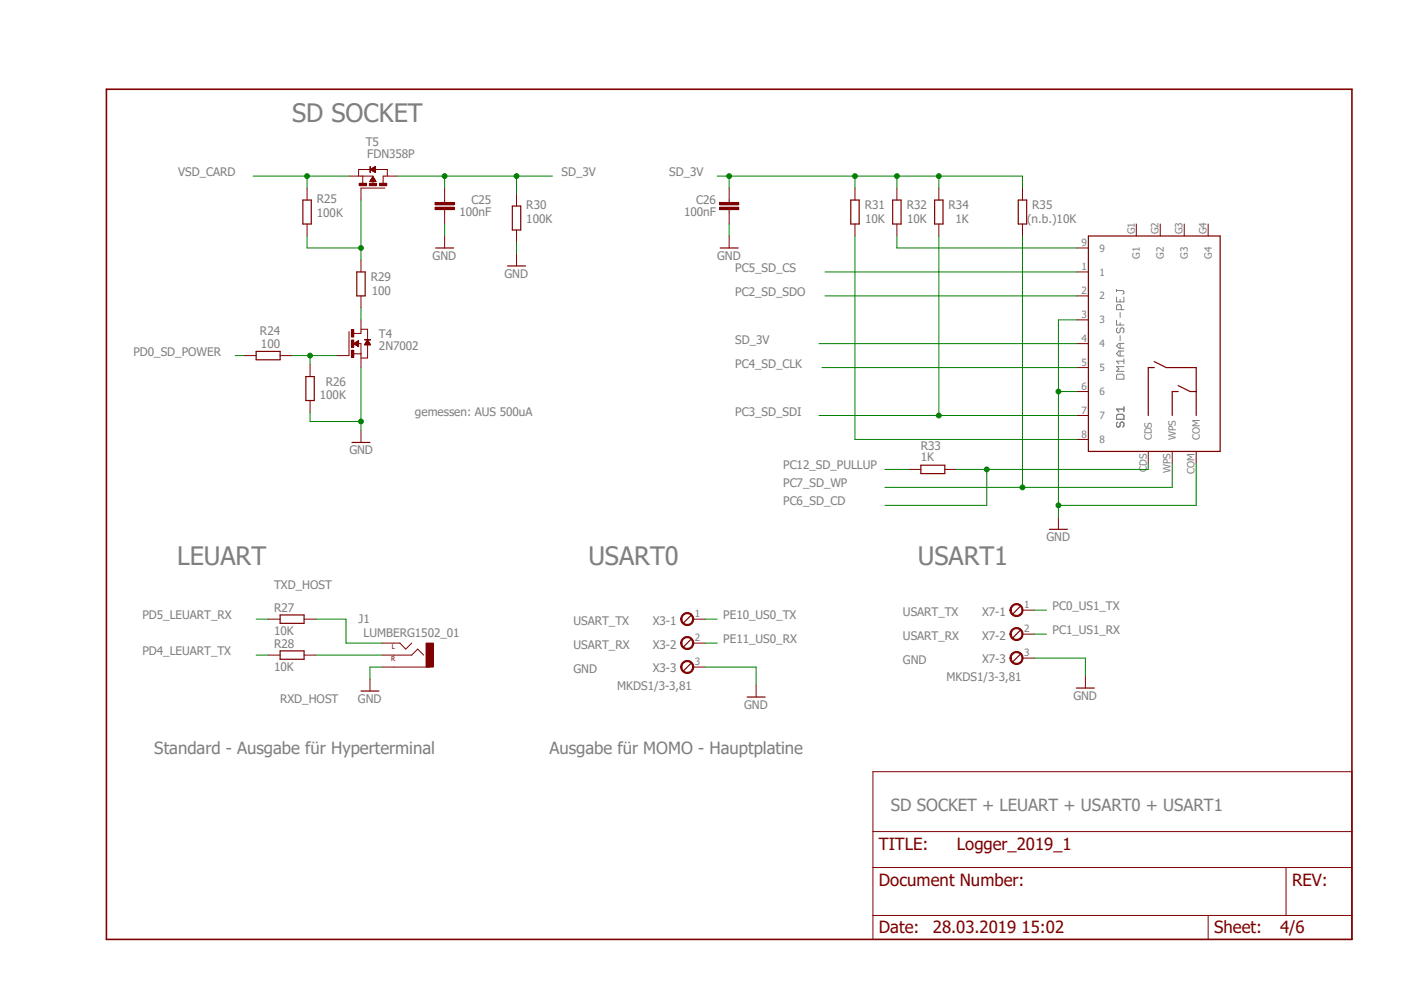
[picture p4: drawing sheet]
<svg xmlns="http://www.w3.org/2000/svg" width="297mm" height="210mm" viewBox="0 0 297 210" stroke-linecap="round" stroke-linejoin="round" font-family="sans-serif">
<g fill="none" stroke="#7f7f7f" stroke-width=".21">
<path d="M236.7 79.6l.3-.3h1l.3 .3v.8h-1.6zM236.7 61.6h1.3l.3 .2v.3l-.3 .3M236.7 63v1h1.6v-1M236.7 61.3v.5M236.7 67.9v1h1.6M237 69.5l-.3 .3v.5l.3 .3h.2l.3-.3v-.5l.2-.3h.3l.3 .3v.5l-.3 .3M237.5 63.5v.5M237.5 66.3v1M237.5 68.4v.5M237.5 71.2v1M237.5 72.8v1M237.5 74.4v1.1"/>
<path d="M237.7 65.7v-.8l-.2-.3h-.5l-.3 .3v.8h1.6M238.3 76.1v1M238.3 77.7h-1.6l.5 .5-.5 .5h1.6M238.3 76.6h-1.6l.5 .5M238.3 74.4h-1.1l-.5 .6 .5 .5h1.1M238.3 72.8h-1.1l-.5 .5 .5 .5h1.1M237 87.8h1l.3 .3v.8h-1.6v-.8zM237 89.5l-.3 .2v.6l.3 .3h.2l.3-.3v-.6l.2-.2h.3l.3 .2v.6l-.3 .3M238.3 86.2v1.1M238.3 86.7h-1.6l.5 .6"/>
</g>
<path d="M22.6 18.9h264v180.3h-264z" fill="none" stroke="#7f0000" stroke-width=".34"/>
<g fill="none" stroke="#7f0000" stroke-width=".21">
<path d="M181.3 39.9v2.5M190.2 39.9v2.5M94.3 42.4v.5M94.3 44.4v.6M181.3 47.5v2.5M190.2 47.5v2.5M224.4 109.7v2.5M185.1 163.6h101.5v35.6h-101.5zM185.1 176.3h101.5M185.1 183.9h101.5M185.1 194.1h101.5M256.2 194.1v5.1"/>
<path d="M272.7 183.9v10.2"/>
</g>
<path d="M180.4 42.4h1.8v5.1h-1.8zM189.3 42.4h1.7v5.1h-1.7zM222.5 112.2h3.8" fill="none" stroke="#7f0000" stroke-width=".25"/>
<path d="M92.2 43.9h4.1v.5h-4.1z" fill-rule="evenodd" fill="#7f0000"/>
<path d="M92.2 43.9h4.1v.5h-4.1z" fill="none" stroke="#7f0000" stroke-width=".21"/>
<path d="M92.2 42.9h4.1v.5h-4.1z" fill-rule="evenodd" fill="#7f0000"/>
<path d="M94.3 39.9v2.5M76.5 55.1v2.6M92.2 42.9h4.1v.5h-4.1zM94.3 45v2.5M76.5 62.7v2.6" fill="none" stroke="#7f0000" stroke-width=".21"/>
<path d="M75.6 57.7h1.8v5h-1.8z" fill="none" stroke="#7f0000" stroke-width=".25"/>
<path d="M80.5 38.9h1.5v.5h-1.5z" fill-rule="evenodd" fill="#7f0000"/>
<path d="M80.5 38.9h1.5v.5h-1.5z" fill="none" stroke="#7f0000" stroke-width=".21"/>
<path d="M78.3 38.9h1.5v.5h-1.5z" fill-rule="evenodd" fill="#7f0000"/>
<path d="M78.3 38.9h1.5v.5h-1.5z" fill="none" stroke="#7f0000" stroke-width=".21"/>
<path d="M76.2 38.9h1.5v.5h-1.5z" fill-rule="evenodd" fill="#7f0000"/>
<path d="M76.2 38.9h1.5v.5h-1.5z" fill="none" stroke="#7f0000" stroke-width=".21"/>
<path d="M78.4 35.3l.1 1.3z" fill-rule="evenodd" fill="#7f0000"/>
<g fill="none" stroke="#7f0000" stroke-width=".21">
<path d="M65.1 39.9v2.5M74 37.3h5.1v1.7M76 37.3v-1.4h6.1v1.4M76.9 37.3v1.6M78.4 35.3l.1 1.3zM78.4 38.4h1.3M78.5 38.3h1.1M78.6 38.3h.9M78.6 38.2h.9M78.6 35.9l1-.6v1.3zM78.6 38.1h.9M78.6 36h1"/>
<path d="M78.7 38.1h.8M78.7 35.9h.9M78.7 38.1h.7M78.7 38h.7M78.7 36h.9M78.8 37.9h.5M78.8 37.8h.5M78.8 35.8h.8M78.9 37.8h.3M78.9 36.1h.7M78.9 35.7h.7M78.9 37.6h.3"/>
<path d="M78.9 36.2h.7M79 37.5h.1M79 35.7h.6M79 36.2h.6M79 35.6h.6M79.1 37.5l.6 1h-1.3zM79.1 35.6h.5M79.2 36.3h.4M79.2 35.5h.4M79.2 36.4h.4M79.3 35.5h.3M79.3 36.4h.3"/>
<path d="M79.4 35.4h.2M79.5 35.3h.1M79.5 36.5h.1M81.6 39.9h-5.1v2.5M84.2 37.3h-3v1.6M65.1 47.5v2.5"/>
</g>
<path d="M64.2 42.4h1.8v5.1h-1.8z" fill="none" stroke="#7f0000" stroke-width=".25"/>
<path d="M74.5 69.9h.5v1.6h-.5z" fill-rule="evenodd" fill="#7f0000"/>
<path d="M74.5 69.9h.5v1.6h-.5z" fill="none" stroke="#7f0000" stroke-width=".21"/>
<path d="M74.5 72.1h.5v1.5h-.5z" fill-rule="evenodd" fill="#7f0000"/>
<path d="M74.5 72.1h.5v1.5h-.5z" fill="none" stroke="#7f0000" stroke-width=".21"/>
<path d="M74.5 74.3h.5v1.5h-.5z" fill-rule="evenodd" fill="#7f0000"/>
<path d="M74.5 74.3h.5v1.5h-.5z" fill="none" stroke="#7f0000" stroke-width=".21"/>
<path d="M77.3 72l1.3 .1z" fill-rule="evenodd" fill="#7f0000"/>
<g fill="none" stroke="#7f0000" stroke-width=".21">
<path d="M199 39.9v2.5M216.8 39.9v2.5M94.3 50v2.6M154.6 42.4v.5M154.6 44.4v.6M199 47.5v2.5M216.8 47.5v2.5M228.2 57.7h2.6M228.2 52.6h2.6M240.9 47.5v2.5M246 47.5v2.5M251.1 47.5v2.5"/>
<path d="M256.2 47.5v2.5M51.8 75.4h2.5M59.4 75.4h2.5M65.7 77.3v2.5M74 70.3v5.1h-2.5M75 72.9h1.5v5M75 75h1.5M75 72.9l1 .6M75.1 72.9h.9M75.1 72.8h.9M75.2 73h.8M75.2 72.7h.8"/>
<path d="M75.3 73h.7M75.3 72.7h.7M75.3 73.1h.7M75.4 73.2h.6M75.4 72.6h.6M75.5 73.2h.5M75.5 72.5h.5M75.6 73.2h.4M75.6 72.5h.4M75.8 73.4h.2M75.8 72.4h.2M75.9 72.3h.1"/>
<path d="M75.9 73.4h.1M76 72.2l-1 .7M76 72.2v1.3M76.5 67.8v2.9h-1.5M76.5 69.8h1.4v2.3M77.3 72l1.3 .1zM77.3 73h1.2M77.4 73h1.1M77.4 72.9h1M77.5 72.8h.9M77.5 72.7h.8M77.6 72.7h.7"/>
<path d="M77.6 72.6h.6M77.6 72.5h.6M77.7 72.5h.4M77.8 72.4h.3M77.8 72.3h.3M77.8 72.3h.2M77.9 72.2h.1M77.9 72.1h.1M77.9 73.1v2.8h-1.4M77.9 72.1l.7 1h-1.3zM228.2 72.9h2.6M228.2 62.7h2.6"/>
<path d="M228.2 67.8h2.6M228.2 77.9h2.6M65.7 84.9v2.6M76.5 91.3v2.5M228.2 83h2.6M228.2 88.1h2.6M228.2 93.2h2.6M243.5 95.7v2.6M248.5 95.7v2.6M253.6 95.7v2.6"/>
</g>
<path d="M92.4 52.6h3.8M198.2 42.4h1.7v5.1h-1.7zM215.9 42.4h1.8v5.1h-1.8zM230.8 50h27.9v45.7h-27.9zM54.3 74.5h5.1v1.8h-5.1zM64.9 79.8h1.7v5.1h-1.7zM244.7 76.7l2.6 1.2h6.3v10.2M244.7 77.9h-1.2v10.2M74.6 93.8h3.8M249.8 83h-1.3v5.1M249.8 81.7l2.5 1.3h1.3" fill="none" stroke="#7f0000" stroke-width=".25"/>
<path d="M152.6 43.9h4v.5h-4z" fill-rule="evenodd" fill="#7f0000"/>
<path d="M152.6 43.9h4v.5h-4z" fill="none" stroke="#7f0000" stroke-width=".21"/>
<path d="M152.6 42.9h4v.5h-4z" fill-rule="evenodd" fill="#7f0000"/>
<path d="M154.6 39.9v2.5M152.6 42.9h4v.5h-4zM154.6 45v2.5M154.6 50v2.6M56.9 138.9h2.5M56.9 131.3h2.5M64.5 138.9h2.5M64.5 131.3h2.5M83.5 138.9h3.8l1.3-1.3 1.2 1.3M83.5 136.4h1.3l1.2 1.2 1.3-1.2M78.4 144v2.5M83.5 141.4h7.6" fill="none" stroke="#7f0000" stroke-width=".21"/>
<path d="M152.7 52.6h3.8M59.4 138h5.1v1.8h-5.1zM59.4 130.4h5.1v1.8h-5.1zM76.5 146.5h3.8" fill="none" stroke="#7f0000" stroke-width=".25"/>
<path d="M90.3 136.4h1.6v5h-1.6z" fill-rule="evenodd" fill="#7f0000"/>
<path d="M109.5 41.1v2.6M109.5 48.8v2.5M109.5 53.8v2.6M192.7 99.5h2.5M200.3 99.5h2.6M81 138.9h2.5M81 136.4h2.5M90.3 136.4h1.6v5h-1.6zM81 141.4h2.5" fill="none" stroke="#7f0000" stroke-width=".21"/>
<path d="M107.6 56.4h3.8M108.6 43.7h1.8v5.1h-1.8zM195.2 98.6h5.1v1.8h-5.1zM146.5 130.5l-1.6 1.5" fill="none" stroke="#7f0000" stroke-width=".25"/>
<path d="M144.6 130.4a1.39 1.39 0 0 1 2.3 .1 1.39 1.39 0 0 1-.8 2.1 1.39 1.39 0 0 1-1.8-1.3h.3a1.13 1.13 0 0 1 1.5-1.1 1.13 1.13 0 0 1 .4 1.8 1.13 1.13 0 0 1-1.9-.3v-.4h-.3z" fill-rule="evenodd" fill="#7f0000"/>
<path d="M144.6 130.4a1.39 1.39 0 0 1 2.3 .1 1.39 1.39 0 0 1-.8 2.1 1.39 1.39 0 0 1-1.8-1.3h.3a1.13 1.13 0 0 1 1.5-1.1 1.13 1.13 0 0 1 .4 1.8 1.13 1.13 0 0 1-1.9-.3v-.4h-.3zM147 131.3h2.5" fill="none" stroke="#7f0000" stroke-width=".21"/>
<path d="M146.5 135.6l-1.6 1.5" fill="none" stroke="#7f0000" stroke-width=".25"/>
<path d="M144.6 135.5a1.39 1.39 0 0 1 2.3 .1 1.39 1.39 0 0 1-.8 2.1 1.39 1.39 0 0 1-1.8-1.3h.3a1.13 1.13 0 0 1 1.5-1.2 1.13 1.13 0 0 1 .4 1.9 1.13 1.13 0 0 1-1.9-.4v-.3h-.3z" fill-rule="evenodd" fill="#7f0000"/>
<path d="M144.6 135.5a1.39 1.39 0 0 1 2.3 .1 1.39 1.39 0 0 1-.8 2.1 1.39 1.39 0 0 1-1.8-1.3h.3a1.13 1.13 0 0 1 1.5-1.2 1.13 1.13 0 0 1 .4 1.9 1.13 1.13 0 0 1-1.9-.4v-.3h-.3zM147 136.4h2.5" fill="none" stroke="#7f0000" stroke-width=".21"/>
<path d="M146.5 140.7l-1.6 1.5" fill="none" stroke="#7f0000" stroke-width=".25"/>
<path d="M144.6 140.5a1.4 1.4 0 0 1 2.3 .2 1.4 1.4 0 0 1-.8 2.1 1.4 1.4 0 0 1-1.8-1.4h.3a1.13 1.13 0 0 1 1.5-1.1 1.13 1.13 0 0 1 .4 1.9 1.13 1.13 0 0 1-1.9-.4v-.4h-.3z" fill-rule="evenodd" fill="#7f0000"/>
<path d="M144.6 140.5a1.4 1.4 0 0 1 2.3 .2 1.4 1.4 0 0 1-.8 2.1 1.4 1.4 0 0 1-1.8-1.4h.3a1.13 1.13 0 0 1 1.5-1.1 1.13 1.13 0 0 1 .4 1.9 1.13 1.13 0 0 1-1.9-.4v-.4h-.3zM147 141.4h2.5M160.3 145.2v2.6" fill="none" stroke="#7f0000" stroke-width=".21"/>
<path d="M216.3 128.6l-1.5 1.5M158.4 147.8h3.8" fill="none" stroke="#7f0000" stroke-width=".25"/>
<path d="M214.5 128.5a1.39 1.39 0 0 1 2.2 .1 1.39 1.39 0 0 1-.8 2.1 1.39 1.39 0 0 1-1.8-1.3h.3a1.15 1.15 0 0 1 1.5-1.2 1.15 1.15 0 0 1 .4 1.9 1.15 1.15 0 0 1-1.8-.3l-.1-.4h-.3z" fill-rule="evenodd" fill="#7f0000"/>
<path d="M214.5 128.5a1.39 1.39 0 0 1 2.2 .1 1.39 1.39 0 0 1-.8 2.1 1.39 1.39 0 0 1-1.8-1.3h.3a1.15 1.15 0 0 1 1.5-1.2 1.15 1.15 0 0 1 .4 1.9 1.15 1.15 0 0 1-1.8-.3l-.1-.4h-.3zM216.8 129.4h2.5" fill="none" stroke="#7f0000" stroke-width=".21"/>
<path d="M216.3 133.7l-1.5 1.5" fill="none" stroke="#7f0000" stroke-width=".25"/>
<path d="M214.5 133.6a1.39 1.39 0 0 1 2.2 .1 1.39 1.39 0 0 1-.8 2.1 1.39 1.39 0 0 1-1.8-1.3h.3a1.15 1.15 0 0 1 1.5-1.2 1.15 1.15 0 0 1 .4 1.9 1.15 1.15 0 0 1-1.8-.4l-.1-.3h-.3z" fill-rule="evenodd" fill="#7f0000"/>
<path d="M214.5 133.6a1.39 1.39 0 0 1 2.2 .1 1.39 1.39 0 0 1-.8 2.1 1.39 1.39 0 0 1-1.8-1.3h.3a1.15 1.15 0 0 1 1.5-1.2 1.15 1.15 0 0 1 .4 1.9 1.15 1.15 0 0 1-1.8-.4l-.1-.3h-.3zM216.8 134.5h2.5" fill="none" stroke="#7f0000" stroke-width=".21"/>
<path d="M216.3 138.8l-1.5 1.5" fill="none" stroke="#7f0000" stroke-width=".25"/>
<path d="M214.5 138.6a1.4 1.4 0 0 1 2.2 .1 1.4 1.4 0 0 1-.8 2.1 1.4 1.4 0 0 1-1.8-1.3h.3a1.15 1.15 0 0 1 1.5-1.1 1.15 1.15 0 0 1 .4 1.9 1.15 1.15 0 0 1-1.8-.4l-.1-.4h-.3z" fill-rule="evenodd" fill="#7f0000"/>
<path d="M214.5 138.6a1.4 1.4 0 0 1 2.2 .1 1.4 1.4 0 0 1-.8 2.1 1.4 1.4 0 0 1-1.8-1.3h.3a1.15 1.15 0 0 1 1.5-1.1 1.15 1.15 0 0 1 .4 1.9 1.15 1.15 0 0 1-1.8-.4l-.1-.4h-.3zM216.8 139.5h2.5M230.1 143.3v2.6" fill="none" stroke="#7f0000" stroke-width=".21"/>
<path d="M228.2 145.9h3.8" fill="none" stroke="#7f0000" stroke-width=".25"/>
<path d="M228.2 67.8h-3.8v41.9M224.4 83h3.8" fill="none" stroke="#007f00" stroke-width=".21"/>
<circle cx="224.4" cy="83" r=".51" fill="#007f00"/>
<g fill="none" stroke="#007f00" stroke-width=".21">
<path d="M253.6 98.3v8.8h-29.2"/>
<circle cx="224.4" cy="83" r=".51"/>
</g>
<circle cx="224.4" cy="107.1" r=".51" fill="#007f00"/>
<g fill="none" stroke="#007f00" stroke-width=".21">
<path d="M76.5 77.9v13.4M65.7 87.5v1.9h10.8"/>
<circle cx="224.4" cy="107.1" r=".51"/>
</g>
<circle cx="76.5" cy="89.4" r=".51" fill="#007f00"/>
<g fill="none" stroke="#007f00" stroke-width=".21">
<path d="M94.3 47.5v2.5M109.5 51.3v2.5M154.6 47.5v2.5M199 50v38.1M173.6 88.1h54.6M219.3 139.5h10.8v3.8M81 141.4h-2.6v2.6M149.5 141.4h10.8v3.8"/>
<circle cx="76.5" cy="89.4" r=".51"/>
</g>
<circle cx="199" cy="88.1" r=".51" fill="#007f00"/>
<g fill="none" stroke="#007f00" stroke-width=".21">
<path d="M216.8 50v53.3M174.3 77.9h53.9M248.5 98.3v5h-60.9"/>
<circle cx="199" cy="88.1" r=".51"/>
</g>
<circle cx="216.8" cy="103.3" r=".51" fill="#007f00"/>
<g fill="none" stroke="#007f00" stroke-width=".21">
<path d="M65.1 50v2.6h11.4M76.5 42.4v12.7"/>
<circle cx="216.8" cy="103.3" r=".51"/>
</g>
<circle cx="76.5" cy="52.6" r=".51" fill="#007f00"/>
<g fill="none" stroke="#007f00" stroke-width=".21">
<path d="M61.9 75.4h9.6M65.7 75.4v1.9M76.5 65.3v2.5"/>
<circle cx="76.5" cy="52.6" r=".51"/>
</g>
<circle cx="65.7" cy="75.4" r=".51" fill="#007f00"/>
<g fill="none" stroke="#007f00" stroke-width=".21">
<path d="M174.9 57.7h53.3M181.3 50v43.2h46.9M190.2 50v2.6h38M49.9 75.4h1.9M174.9 62.7h53.3M209.2 99.5v7.6M243.5 98.3v1.2h-40.6M54.3 138.9h2.6M67 138.9h14M67 131.3h6.4v5.1h7.6"/>
<circle cx="65.7" cy="75.4" r=".51"/>
</g>
<circle cx="209.2" cy="99.5" r=".51" fill="#007f00"/>
<g fill="none" stroke="#007f00" stroke-width=".21">
<path d="M84.2 37.3h32.9M94.3 37.3v2.6M187.6 107.1h21.6M54.3 131.3h2.6"/>
<circle cx="209.2" cy="99.5" r=".51"/>
</g>
<circle cx="94.3" cy="37.3" r=".51" fill="#007f00"/>
<g fill="none" stroke="#007f00" stroke-width=".21">
<path d="M109.5 37.3v3.8"/>
<circle cx="94.3" cy="37.3" r=".51"/>
</g>
<circle cx="109.5" cy="37.3" r=".51" fill="#007f00"/>
<g fill="none" stroke="#007f00" stroke-width=".21">
<path d="M190.2 37.3v2.6M216.8 37.3h-35.5v2.6"/>
<circle cx="109.5" cy="37.3" r=".51"/>
</g>
<circle cx="190.2" cy="37.3" r=".51" fill="#007f00"/>
<g fill="none" stroke="#007f00" stroke-width=".21">
<path d="M199 37.3v2.6"/>
<circle cx="190.2" cy="37.3" r=".51"/>
</g>
<circle cx="199" cy="37.3" r=".51" fill="#007f00"/>
<g fill="none" stroke="#007f00" stroke-width=".21">
<path d="M154.6 37.3h26.7"/>
<circle cx="199" cy="37.3" r=".51"/>
</g>
<circle cx="181.3" cy="37.3" r=".51" fill="#007f00"/>
<g fill="none" stroke="#007f00" stroke-width=".21">
<path d="M152.1 37.3h2.5v2.6M216.8 37.3v2.6"/>
<circle cx="181.3" cy="37.3" r=".51"/>
</g>
<circle cx="154.6" cy="37.3" r=".51" fill="#007f00"/>
<g fill="none" stroke="#007f00" stroke-width=".21">
<path d="M53.7 37.3h20.3M65.1 37.3v2.6M173.6 72.9h54.6M187.6 99.5h5.1"/>
<circle cx="154.6" cy="37.3" r=".51"/>
</g>
<circle cx="65.1" cy="37.3" r=".51" fill="#007f00"/>
<g fill="none" stroke="#007f00" stroke-width=".21">
<path d="M149.5 131.3h2.6M149.5 136.4h2.6M219.3 129.4h2.6M219.3 134.5h2.6"/>
<circle cx="65.1" cy="37.3" r=".51"/>
</g>
<g font-size="5.4" fill="#7f7f7f">
<text x="61.9" y="25.9">SD SOCKET</text>
<text x="37.5" y="119.7">LEUART</text>
<text x="124.8" y="119.7">USART0</text>
<text x="194.6" y="119.7">USART1</text>
</g>
<g font-size="3.6" fill="#7f7f7f">
<text x="32.7" y="159.8">Standard - Ausgabe für Hyperterminal</text>
<text x="116.5" y="159.8">Ausgabe für MOMO - Hauptplatine</text>
<text x="188.9" y="171.9">SD SOCKET + LEUART + USART0 + USART1</text>
</g>
<g font-size="3.6" fill="#7f0000">
<text x="186.3" y="180.1">TITLE:</text>
<text x="202.9" y="180.1">Logger_2019_1</text>
<text x="186.3" y="187.7">Document Number:</text>
<text x="273.9" y="187.7">REV:</text>
<text x="186.3" y="197.9">Date:</text>
<text x="197.8" y="197.9">28.03.2019 15:02</text>
<text x="257.4" y="197.9">Sheet:</text>
<text x="271.4" y="197.9">4/6</text>
</g>
<g font-size="2.5" fill="#7f7f7f">
<text x="77.6" y="31">T5</text>
<text x="77.8" y="33.5">FDN358P</text>
<text x="37.8" y="37.3">VSD_CARD</text>
<text x="119" y="37.3">SD_3V</text>
<text x="141.9" y="37.3">SD_3V</text>
<text x="67.2" y="43.1">R25</text>
<text x="67.2" y="46">100K</text>
<text x="97.4" y="45.8">100nF</text>
<text x="100" y="43.3">C25</text>
<text x="111.6" y="47.2">100K</text>
<text x="111.6" y="44.4">R30</text>
<text x="145" y="45.8">100nF</text>
<text x="147.6" y="43.3">C26</text>
<text x="183.3" y="44.4">R31</text>
<text x="183.4" y="47.2">10K</text>
<text x="192.2" y="44.4">R32</text>
<text x="192.3" y="47.2">10K</text>
<text x="201.1" y="44.4">R34</text>
<text x="202.6" y="47.2">1K</text>
<text x="217.8" y="47.2">(n.b.)10K</text>
<text x="218.9" y="44.4">R35</text>
<text x="78.6" y="59.6">R29</text>
<text x="91.7" y="55.1">GND</text>
<text x="107" y="58.9">GND</text>
<text x="152.1" y="55.1">GND</text>
<text x="155.9" y="57.7">PC5_SD_CS</text>
<text x="78.8" y="62.5">100</text>
<text x="155.9" y="62.7">PC2_SD_SDO</text>
<text x="55.1" y="71.1">R24</text>
<text x="80.3" y="71.6">T4</text>
<text x="28.3" y="75.4">PD0_SD_POWER</text>
<text x="55.3" y="73.9">100</text>
<text x="80.3" y="74.1">2N7002</text>
<text x="155.9" y="77.9">PC4_SD_CLK</text>
<text x="155.9" y="72.9">SD_3V</text>
<text x="69.1" y="81.9">R26</text>
<text x="67.8" y="84.7">100K</text>
<text x="88" y="88.1">gemessen: AUS 500uA</text>
<text x="155.9" y="88.1">PC3_SD_SDI</text>
<text x="195.2" y="95.5">R33</text>
<text x="74.1" y="96.4">GND</text>
<text x="166" y="99.5">PC12_SD_PULLUP</text>
<text x="195.2" y="97.7">1K</text>
<text x="166" y="107.1">PC6_SD_CD</text>
<text x="166" y="103.3">PC7_SD_WP</text>
<text x="221.9" y="114.8">GND</text>
<text x="58.1" y="124.9">TXD_HOST</text>
<text x="30.2" y="131.3">PD5_LEUART_RX</text>
<text x="58.1" y="129.8">R27</text>
<text x="153.3" y="131.3">PE10_US0_TX</text>
<text x="191.4" y="130.6">USART_TX</text>
<text x="208.2" y="130.5">X7-1</text>
<text x="223.1" y="129.4">PC0_US1_TX</text>
<text x="58.1" y="134.6">10K</text>
<text x="58.1" y="137.4">R28</text>
<text x="76" y="132">J1</text>
<text x="77.1" y="135.1">LUMBERG1502_01</text>
<text x="121.6" y="132.5">USART_TX</text>
<text x="121.6" y="137.6">USART_RX</text>
<text x="138.4" y="132.4">X3-1</text>
<text x="138.4" y="137.5">X3-2</text>
<text x="153.3" y="136.4">PE11_US0_RX</text>
<text x="191.4" y="135.7">USART_RX</text>
<text x="208.2" y="135.6">X7-2</text>
<text x="223.1" y="134.5">PC1_US1_RX</text>
<text x="30.2" y="138.9">PD4_LEUART_TX</text>
<text x="58.1" y="142.2">10K</text>
<text x="121.6" y="142.7">GND</text>
<text x="138.4" y="142.6">X3-3</text>
<text x="191.4" y="140.8">GND</text>
<text x="208.2" y="140.7">X7-3</text>
<text x="59.4" y="149.1">RXD_HOST</text>
<text x="75.9" y="149.1">GND</text>
<text x="130.8" y="146.3">MKDS1/3-3,81</text>
<text x="200.7" y="144.4">MKDS1/3-3,81</text>
<text x="227.6" y="148.4">GND</text>
<text x="157.8" y="150.3">GND</text>
</g>
<g font-size="2.1" fill="#7f7f7f">
<text x="229.3" y="52.2">9</text>
<text x="233.1" y="53.3">9</text>
<text x="240.6" y="49.7" transform="rotate(-90 240.6 49.7)">G1</text>
<text x="245.7" y="49.7" transform="rotate(-90 245.7 49.7)">G2</text>
<text x="250.7" y="49.7" transform="rotate(-90 250.7 49.7)">G3</text>
<text x="255.8" y="49.7" transform="rotate(-90 255.8 49.7)">G4</text>
<text x="229.3" y="57.3">1</text>
<text x="233.1" y="58.4">1</text>
<text x="241.7" y="54.9" transform="rotate(-90 241.7 54.9)">G1</text>
<text x="246.8" y="54.9" transform="rotate(-90 246.8 54.9)">G2</text>
<text x="251.8" y="54.9" transform="rotate(-90 251.8 54.9)">G3</text>
<text x="256.9" y="54.9" transform="rotate(-90 256.9 54.9)">G4</text>
<text x="229.3" y="62.4">2</text>
<text x="233.1" y="63.5">2</text>
<text x="229.3" y="67.4">3</text>
<text x="233.1" y="68.6">3</text>
<text x="229.3" y="72.5">4</text>
<text x="229.3" y="77.6">5</text>
<text x="233.1" y="73.6">4</text>
<text x="229.3" y="82.7">6</text>
<text x="233.1" y="78.7">5</text>
<text x="233.1" y="83.8">6</text>
<text x="229.3" y="87.8">7</text>
<text x="233.1" y="88.9">7</text>
<text x="229.3" y="92.8">8</text>
<text x="233.1" y="93.9">8</text>
<text x="244.2" y="93.4" transform="rotate(-90 244.2 93.4)">CDS</text>
<text x="249.3" y="93.4" transform="rotate(-90 249.3 93.4)">WPS</text>
<text x="254.4" y="93.4" transform="rotate(-90 254.4 93.4)">COM</text>
<text x="243.1" y="100" transform="rotate(-90 243.1 100)">CDS</text>
<text x="248.2" y="100.4" transform="rotate(-90 248.2 100.4)">WPS</text>
<text x="253.3" y="100.5" transform="rotate(-90 253.3 100.5)">COM</text>
<text x="147.3" y="130.9">1</text>
<text x="217.2" y="129">1</text>
<text x="147.3" y="136">2</text>
<text x="217.2" y="134.1">2</text>
<text x="147.3" y="141.1">3</text>
<text x="217.2" y="139.1">3</text>
</g>
<g font-size="1.4" fill="#7f0000">
<text x="83.1" y="137.6">L</text>
<text x="82.9" y="140.2">R</text>
</g>
</svg>
